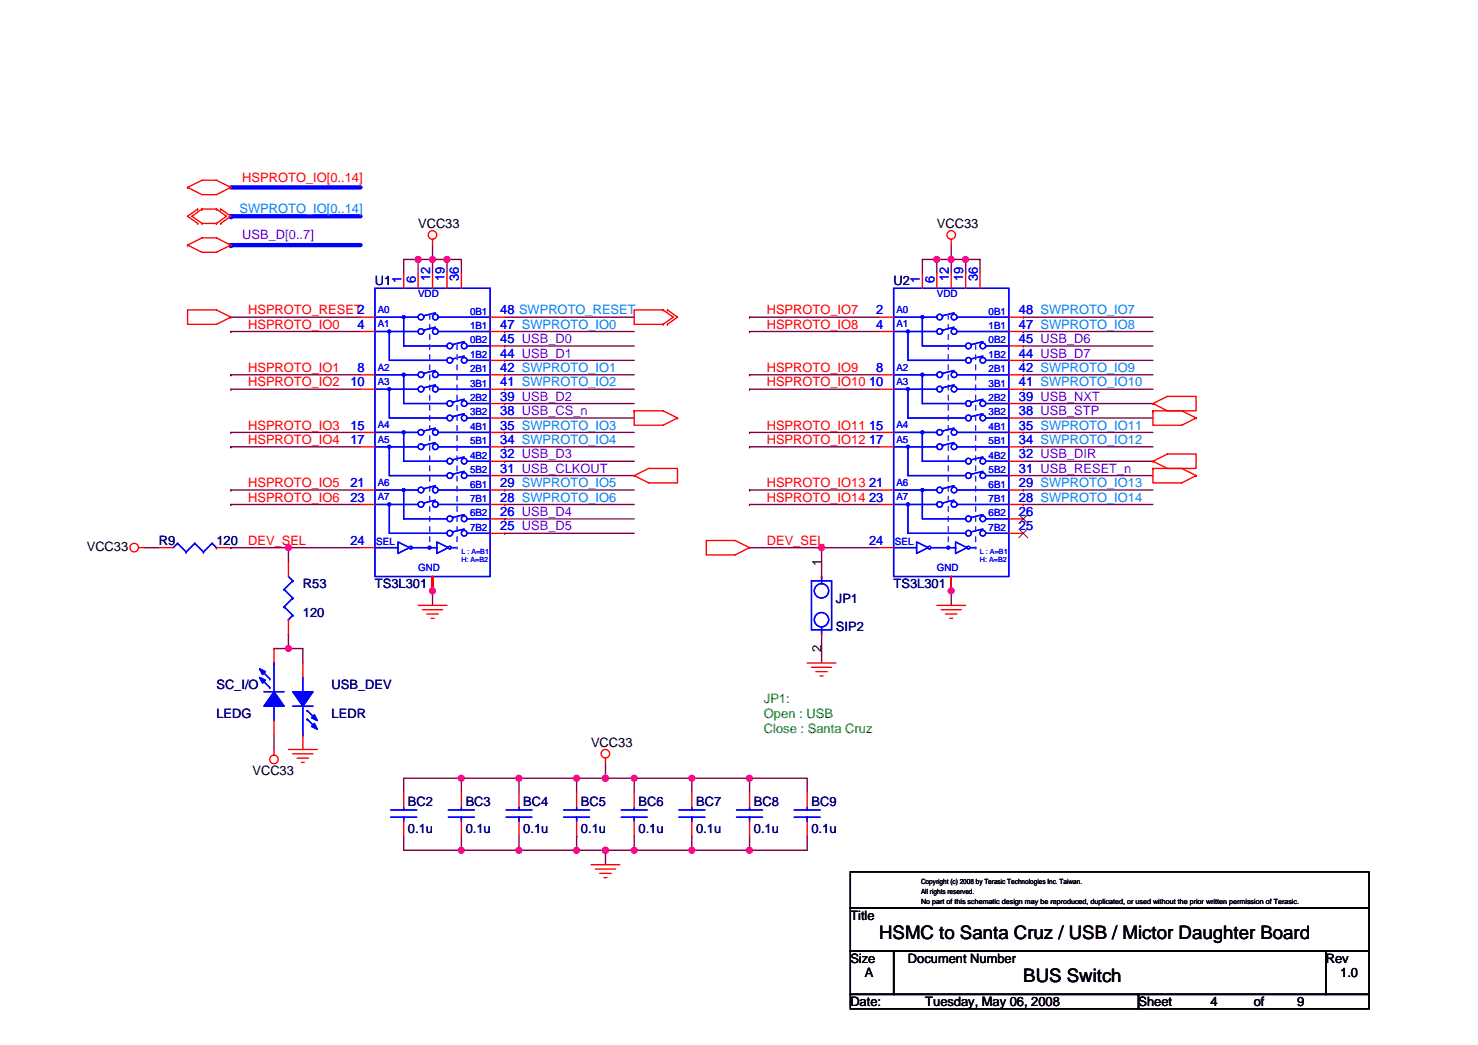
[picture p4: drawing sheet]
<svg xmlns="http://www.w3.org/2000/svg" width="297mm" height="210mm" viewBox="0 0 297 210" stroke-linecap="round" stroke-linejoin="round" font-family="sans-serif">
<path d="M46.4 37.7h26.1M46.4 43.5h.1M46.4 49.3h.1M46.4 43.5h26.1M46.4 49.3h26.1" fill="none" stroke="#00f" stroke-width=".87"/>
<g fill="none" stroke="#800040" stroke-width=".28">
<path d="M84 52.1h-2.9v2.9M84 52.1v2.9M84 52.1h.1M84 52.1h5.8M86.9 52.1h.1M86.9 49.3v2.8M86.9 52.1v2.9M89.8 52.1h.1M89.8 52.1h2.9v2.9M89.8 52.1v2.9M188.3 52.1h-2.9v2.9M188.3 52.1v2.9"/>
<path d="M188.3 52.1h.1M188.3 52.1h5.8M191.2 52.1h.1M191.2 49.3v2.8M191.2 52.1v2.9M194.1 52.1h.1M194.1 52.1h2.9v2.9M194.1 52.1v2.9M46.4 66.6h.1M46.4 78.2h.1M46.4 75.3h.1M46.4 63.7h26.1"/>
<path d="M46.4 66.6h26.1M46.4 78.2h26.1M46.4 75.3h26.1M101.4 69.5h.1M101.4 72.4h.1M101.4 78.2h.1M101.4 66.6h.1M101.4 75.3h.1M101.4 63.7h26.1M101.4 69.5h26.1M101.4 72.4h26.1M101.4 66.6h26.1"/>
<path d="M101.4 78.2h26.1M101.4 75.3h26.1M150.6 63.7h.1M150.6 66.6h.1M150.6 75.3h.1M150.6 78.2h.1M150.6 66.6h26.1M150.6 78.2h26.1M150.6 75.3h26.1M150.6 63.7h26.1M205.7 63.7h.1M205.7 66.6h.1"/>
<path d="M205.7 75.3h.1M205.7 78.2h.1M205.7 72.4h.1M205.7 69.5h.1M205.7 69.5h26M205.7 72.4h26M205.7 66.6h26M205.7 78.2h26M205.7 75.3h26M205.7 63.7h26M46.4 89.8h.1M46.4 86.9h.1"/>
<path d="M46.4 98.5h.1M46.4 89.8h26.1M46.4 86.9h26.1M46.4 98.5h26.1M101.4 81.1h.1M101.4 86.9h.1M101.4 89.8h.1M101.4 98.5h.1M101.4 95.6h26.1M101.4 84h26.1M101.4 92.7h.1M101.4 81.1h26.1"/>
<path d="M101.4 89.8h26.1M101.4 86.9h26.1M101.4 98.5h26.1M101.4 92.7h26.1M150.6 86.9h.1M150.6 89.8h.1M150.6 98.5h.1M150.6 89.8h26.1M150.6 86.9h26.1M150.6 98.5h26.1M205.7 86.9h.1M205.7 89.8h.1"/>
<path d="M205.7 98.5h.1M205.7 95.6h26M205.7 92.7h26M205.7 84h26M205.7 81.1h26M205.7 89.8h26M205.7 86.9h26M205.7 98.5h26M29 110h2.9M46.4 101.4h.1M46.4 110h.1M46.4 101.4h26.1"/>
<path d="M46.4 110h26.1M58 110h.1M58 110v2.9M86.9 118.7h.1M86.9 118.7v2.9M101.4 101.4h.1M101.4 107.2h.1M101.4 104.3h.1M101.4 101.4h26.1M101.4 107.2h26.1M101.4 104.3h26.1M150.6 101.4h.1"/>
<path d="M150.6 110h14.5M150.6 101.4h26.1M165.1 110h.1M165.1 110v5.8M165.1 110h11.6M191.2 118.7h.1M191.2 118.7v2.9M205.7 101.4h.1M205.7 101.4h26M55.1 130.3h.1M55.1 130.3h2.9M58 130.3h2.9v2.9"/>
<path d="M58 127.4h.1M58 127.4v2.9M165.1 127.4v5.8M55.1 147.7v2.9M92.7 156.4h-11.6v2.9M92.7 156.4h.1M92.7 156.4h11.6v2.9M92.7 156.4v2.9M104.3 156.4h.1M104.3 156.4h23.2M115.9 156.4h.1M115.9 156.4v2.9"/>
<path d="M121.7 156.4h.1M121.7 153.5v2.9M127.5 156.4h.1M127.5 156.4h11.5v2.9M127.5 156.4v2.9M139 156.4h11.6M150.6 156.4h.1M150.6 156.4h11.6v2.9M150.6 156.4v2.9M81.1 168v2.9h11.6M92.7 170.9h.1M92.7 168v2.9"/>
<path d="M92.7 170.9h46.3M104.3 168v2.9M104.3 170.9h.1M115.9 170.9h.1M115.9 168h.1M115.9 168v2.9M121.7 170.9v2.9M121.7 170.9h.1M127.5 170.9h.1M127.5 168v2.9M139 168v2.9M139 170.9h11.6"/>
<path d="M150.6 170.9h.1M150.6 168v2.9M162.2 168v2.9h-11.6"/>
</g>
<g fill="#f0f" stroke="#f0f" stroke-width=".28">
<circle cx="86.9" cy="52.1" r=".57"/>
<circle cx="89.8" cy="52.1" r=".57"/>
<circle cx="84" cy="52.1" r=".57"/>
<circle cx="191.2" cy="52.1" r=".57"/>
<circle cx="194.1" cy="52.1" r=".57"/>
<circle cx="188.3" cy="52.1" r=".57"/>
<circle cx="86.9" cy="118.7" r=".57"/>
<circle cx="191.2" cy="118.7" r=".57"/>
<circle cx="92.7" cy="156.4" r=".57"/>
<circle cx="121.7" cy="156.4" r=".57"/>
<circle cx="127.5" cy="156.4" r=".57"/>
<circle cx="139" cy="156.4" r=".57"/>
<circle cx="115.9" cy="156.4" r=".57"/>
<circle cx="150.6" cy="156.4" r=".57"/>
<circle cx="121.7" cy="170.9" r=".57"/>
<circle cx="92.7" cy="170.9" r=".57"/>
<circle cx="139" cy="170.9" r=".57"/>
<circle cx="127.5" cy="170.9" r=".57"/>
<circle cx="115.9" cy="170.9" r=".57"/>
<circle cx="150.6" cy="170.9" r=".57"/>
<circle cx="104.3" cy="156.4" r=".57"/>
<circle cx="104.3" cy="170.9" r=".57"/>
<circle cx="58" cy="110" r=".57"/>
<circle cx="165.1" cy="110" r=".57"/>
<circle cx="58" cy="130.3" r=".57"/>
</g>
<g fill="none" stroke="#f00" stroke-width=".28">
<path d="M37.7 37.7l2.9-1.5h2.9l2.9 1.5M37.7 37.7h.1M37.7 37.7l2.9 1.4h2.9l2.9-1.4M46.4 37.7h.1M37.7 49.3l2.9-1.5h2.9l2.9 1.5M37.7 49.3h.1M37.7 49.3l2.9 1.4h2.9l2.9-1.4M39.7 44.9h.1M39.7 42h.1M39.7 42l-2 1.5 2 1.4M40.6 44.9h2.9M40.6 42h2.9"/>
<path d="M40.6 44.9h.1M40.6 42h.1M40.6 42l-2 1.5 2 1.4M43.5 44.9h.1M43.5 42h.1M43.5 42l2 1.5-2 1.4M44.4 44.9h.1M44.4 42h.1M44.4 42l2 1.5-2 1.4M46.4 49.3h.1M81.1 55v2.9M84 55v2.9"/>
<path d="M86.9 48.1v1.2M86.9 55v2.9M89.8 55v2.9M92.7 55v2.9M185.4 55v2.9M188.3 55v2.9M191.2 48.1v1.2M191.2 55v2.9M194.1 55v2.9M197 55v2.9M37.7 62.3h5.8l2.9 1.4-2.9 1.5h-5.8zM46.4 63.7h.1"/>
<path d="M72.5 63.7h2.9M72.5 75.3h2.9M72.5 66.6h2.9M72.5 78.2h2.9M98.5 63.7h2.9M98.5 75.3h2.9M98.5 69.5h2.9M98.5 66.6h2.9M98.5 72.4h2.9M98.5 78.2h2.9M133.3 62.3h-5.8v2.9h5.8M133.3 62.3h.1"/>
<path d="M133.3 65.2h.1M133.3 62.3l2 1.4-2 1.5M134.1 65.2h.1M134.1 62.3h.1M134.1 62.3l2.1 1.4-2.1 1.5M176.7 63.7h2.9M176.7 75.3h2.9M176.7 66.6h2.9M176.7 78.2h2.9M202.8 63.7h2.9M202.8 75.3h2.9M202.8 69.5h2.9"/>
<path d="M202.8 66.6h2.9M202.8 72.4h2.9M202.8 78.2h2.9M72.5 86.9h2.9M72.5 89.8h2.9M72.5 98.5h2.9M98.5 81.1h2.9M98.5 84h2.9M98.5 86.9h2.9M98.5 89.8h2.9M98.5 92.7h2.9M98.5 95.6h2.9"/>
<path d="M98.5 98.5h2.9M127.5 82.5h5.8l2.9 1.5M127.5 82.5v2.9h5.8l2.9-1.4M127.5 82.5h.1M127.5 95.6l2.9-1.5h5.8v2.9h-5.8zM127.5 95.6h.1M136.2 84h.1M176.7 86.9h2.9M176.7 89.8h2.9M176.7 98.5h2.9M202.8 81.1h2.9M202.8 84h2.9"/>
<path d="M202.8 86.9h2.9M202.8 89.8h2.9M202.8 92.7h2.9M202.8 95.6h2.9M202.8 98.5h2.9M231.7 94.1h5.8l2.9 1.5M231.7 94.1v2.9h5.8l2.9-1.4M231.7 94.1h.1M231.7 82.5h5.8l2.9 1.5M231.7 82.5v2.9h5.8l2.9-1.4M231.7 82.5h.1M231.7 92.7l2.9-1.5h5.8v2.9h-5.8z"/>
<path d="M231.7 92.7h.1M231.7 81.1l2.9-1.4h5.8v2.8h-5.8zM231.7 81.1h.1M240.4 95.6h.1M240.4 84h.1M27.9 110h1.1M31.9 110h2.9M43.5 110h2.9M58 112.9v2.9M72.5 101.4h2.9M72.5 110h2.9M86.9 115.8v2.9"/>
<path d="M98.5 101.4h2.9M98.5 104.3h2.9M98.5 107.2h2.9M141.9 108.6h5.8l2.9 1.4-2.9 1.5h-5.8zM150.6 110h.1M165.1 115.8h.1M176.7 101.4h2.9M176.7 110h2.9M191.2 115.8v2.9M202.8 101.4h2.9M202.8 104.3h2.9M202.8 107.2h2.9"/>
<path d="M55.1 130.3v2.9M58 124.5v2.9M60.9 133.2v2.9M84 121.6h5.8M84.9 122.5h4.1M85.8 123.4h2.3M86.6 124.2h.6M162.2 133.2h5.8M163.1 134.1h4M164 135h2.3M164.8 135.8h.6M165.1 127.4h.1"/>
<path d="M188.3 121.6h5.8M189.1 122.5h4.1M190 123.4h2.3M190.9 124.2h.5M55.1 150.6v1.1M55.1 144.8v2.9M58 150.6h5.8M58.8 151.5h4.1M59.7 152.3h2.3M60.6 153.2h.5M60.9 147.7v2.9M81.1 159.3v2.9"/>
<path d="M92.7 159.3v2.9M104.3 159.3v2.9M115.9 159.3v2.9M121.7 152.3v1.2M127.5 159.3v2.9M139 159.3v2.9M150.6 159.3v2.9M162.2 159.3v2.9M81.1 165.1v2.9M92.7 165.1v2.9M104.3 165.1v2.9M115.9 165.1v2.9"/>
<path d="M118.8 173.8h5.8M119.7 174.6h4M120.5 175.5h2.3M121.4 176.4h.6M127.5 165.1v2.9M139 165.1v2.9M150.6 165.1v2.9M162.2 165.1v2.9"/>
<circle cx="86.9" cy="47.2" r=".86"/>
<circle cx="191.2" cy="47.2" r=".86"/>
<circle cx="27" cy="110" r=".86"/>
<circle cx="55.1" cy="152.6" r=".86"/>
<circle cx="121.7" cy="151.5" r=".86"/>
</g>
<path d="M170.9 175.2h104.2v7.2h-104.2zM170.9 191.1h8.7v8.7h-8.7zM170.9 199.8h57.9v2.9h-57.9zM170.9 182.4h104.2v8.7h-104.2zM179.6 191.1h86.9v8.7h-86.9zM228.8 199.8h46.3v2.9h-46.3zM266.5 191.1h8.6v8.7h-8.6z" fill="none" stroke="#000" stroke-width=".28"/>
<g fill="none" stroke="#00f" stroke-width=".28">
<path d="M75.4 57.9h23.1v57.9h-23.1zM179.6 57.9h23.2v57.9h-23.2zM75.4 63.7h8.6M75.4 66.6h8.6M75.4 75.3h8.6M75.4 78.2h8.6M78.2 66.6v5.8h11.6M78.2 78.2v5.8h11.6M81.1 63.7v5.8h8.7M81.1 75.3v5.8h8.7M85.2 63.4h.1M85.2 66.3h.1"/>
<path d="M85.2 75h.1M85.2 77.9h.1M87.5 62.9l-2.3 .5M87.5 65.7l-2.3 .6M87.5 74.4l-2.3 .6M87.5 77.3l-2.3 .6M88.1 63.7h.1M88.1 66.6h10.4M88.1 75.3h10.4M88.1 78.2h10.4M88.1 63.7h10.4M91 72.1h.1"/>
<path d="M91 69.2h.1M93.3 71.5l-2.3 .6M93.3 68.6l-2.3 .6M93.9 72.4h4.6M93.9 69.5h.1M93.9 69.5h4.6M179.6 63.7h8.7M179.6 66.6h8.7M179.6 75.3h8.7M179.6 78.2h8.7M182.5 66.6v5.8h11.6M182.5 78.2v5.8h11.6"/>
<path d="M185.4 63.7v5.8h8.7M185.4 75.3v5.8h8.7M189.4 63.4h.1M189.4 66.3h.1M189.4 75h.1M189.4 77.9h.1M191.7 62.9l-2.3 .5M191.7 65.7l-2.3 .6M191.7 74.4l-2.3 .6M191.7 77.3l-2.3 .6M192.3 63.7h.1M192.3 66.6h10.5"/>
<path d="M192.3 75.3h10.5M192.3 78.2h10.5M192.3 63.7h10.5M195.2 72.1h.1M195.2 69.2h.1M197.5 71.5l-2.3 .6M197.5 68.6l-2.3 .6M198.1 72.4h4.7M198.1 69.5h.1M198.1 69.5h4.7M75.4 86.9h8.6M75.4 89.8h8.6"/>
<path d="M75.4 98.5h8.6M78.2 89.8v5.8h11.6M81.1 86.9v5.8h8.7M81.1 98.5v5.8h8.7M85.2 86.6h.1M85.2 89.5h.1M85.2 98.2h.1M87.5 86l-2.3 .6M87.5 88.9l-2.3 .6M87.5 97.6l-2.3 .6M88.1 86.9h10.4M88.1 89.8h10.4"/>
<path d="M88.1 98.5h10.4M91 83.7h.1M91 80.8h.1M91 95.3h.1M91 92.4h.1M93.3 83.1l-2.3 .6M93.3 80.2l-2.3 .6M93.3 94.7l-2.3 .6M93.3 91.8l-2.3 .6M93.9 84h4.6M93.9 81.1h4.6M93.9 95.6h4.6"/>
<path d="M93.9 92.7h4.6M179.6 86.9h8.7M179.6 89.8h8.7M179.6 98.5h8.7M182.5 89.8v5.8h11.6M185.4 86.9v5.8h8.7M185.4 98.5v5.8h8.7M189.4 86.6h.1M189.4 89.5h.1M189.4 98.2h.1M191.7 86l-2.3 .6M191.7 88.9l-2.3 .6"/>
<path d="M191.7 97.6l-2.3 .6M192.3 86.9h10.5M192.3 89.8h10.5M192.3 98.5h10.5M195.2 83.7h.1M195.2 80.8h.1M195.2 95.3h.1M195.2 92.4h.1M197.5 83.1l-2.3 .6M197.5 80.2l-2.3 .6M197.5 94.7l-2.3 .6M197.5 91.8l-2.3 .6"/>
<path d="M198.1 84h4.7M198.1 81.1h4.7M198.1 95.6h4.7M198.1 92.7h4.7M35.7 109.2h.1M35.7 109.2l-.9 .8M35.7 109.2l1.7 1.7M37.4 110.9h.1M39.2 109.2h.1M39.2 109.2l-1.8 1.7M39.2 109.2l1.7 1.7M40.9 110.9h.1"/>
<path d="M42.6 109.2h.1M42.6 109.2l-1.7 1.7M42.6 109.2l.9 .8M43.5 110h.1M57.1 118.4h.1M57.1 118.4l1.7 1.8M58 115.8l.8 .9M58.8 116.7h.1M58.8 116.7l-1.7 1.7M75.4 110h4.6M75.4 101.4h8.6M78.2 101.4v5.8h11.6"/>
<path d="M80 108.9l2.3 1.1-2.3 1.2zM82.9 110h4.9M85.2 101.1h.1M87.5 100.5l-2.3 .6M87.8 108.9l2.3 1.1-2.3 1.2zM87.8 110h.1M88.1 101.4h.1M88.1 101.4h10.4M90.7 110h1.2M91 106.9h.1M91 104h.1M91.9 110h.1"/>
<path d="M93.3 106.3l-2.3 .6M93.3 103.4l-2.3 .6M93.9 107.2h4.6M93.9 104.3h4.6M163.1 116.7h4v9.9h-4zM165.1 115.8h.1M165.1 115.8v1.5M179.6 110h4.6M179.6 101.4h8.7M182.5 101.4v5.8h11.6M184.2 108.9l2.3 1.1-2.3 1.2zM187.1 110h4.9"/>
<path d="M189.4 101.1h.1M191.7 100.5l-2.3 .6M192 108.9l2.3 1.1-2.3 1.2zM192 110h.1M192.3 101.4h.1M192.3 101.4h10.5M194.9 110h1.2M195.2 106.9h.1M195.2 104h.1M196.1 110h.1M197.5 106.3l-2.3 .6M197.5 103.4l-2.3 .6"/>
<path d="M198.1 107.2h4.7M198.1 104.3h4.7M52.5 136.4l1.7 1.7M52.5 134.7l1.7 1.7M53 139h4.1M54.2 138.1h.1M54.2 136.4h.1M55.1 133.2h.1M55.1 133.2v5.8M57.1 121.9h.1M57.1 121.9l1.7 1.8M58 124.5h.1"/>
<path d="M58.8 120.2h.1M58.8 123.7h.1M58.8 120.2l-1.7 1.7M58.8 123.7l-.8 .8M60.9 136.1v2.9M165.1 126v1.4M55.1 141.9v2.9M58.8 141.9h4.1M60.9 147.7h.1M60.9 141.9v5.8M61.7 142.8h.1M61.7 144.5h.1"/>
<path d="M61.7 142.8l1.8 1.7M61.7 144.5l1.8 1.7M78.5 164.2h5.3M78.5 162.8h5.3M81.1 162.2v.6M81.1 164.2h.1M81.1 164.2v.9M90.1 164.2h5.2M90.1 162.8h5.2M92.7 162.2v.6M92.7 164.2h.1M92.7 164.2v.9"/>
<path d="M101.7 164.2h5.2M101.7 162.8h5.2M104.3 162.2v.6M104.3 164.2h.1M104.3 164.2v.9M113.3 164.2h5.2M113.3 162.8h5.2M115.9 162.2v.6M115.9 164.2h.1M115.9 164.2v.9M124.9 164.2h5.2M124.9 162.8h5.2"/>
<path d="M127.5 162.2v.6M127.5 164.2h.1M127.5 164.2v.9M136.4 164.2h5.3M136.4 162.8h5.3M139 162.2v.6M139 164.2h.1M139 164.2v.9M148 164.2h5.2M148 162.8h5.2M150.6 162.2v.6M150.6 164.2h.1"/>
<path d="M150.6 164.2v.9M159.6 164.2h5.2M159.6 162.8h5.2M162.2 162.2v.6M162.2 164.2h.1M162.2 164.2v.9"/>
<circle cx="84.6" cy="66.6" r=".57"/>
<circle cx="84.6" cy="63.7" r=".57"/>
<circle cx="84.6" cy="78.2" r=".57"/>
<circle cx="84.6" cy="75.3" r=".57"/>
<circle cx="87.5" cy="66.6" r=".57"/>
<circle cx="87.5" cy="63.7" r=".57"/>
<circle cx="87.5" cy="78.2" r=".57"/>
<circle cx="87.5" cy="75.3" r=".57"/>
<circle cx="90.4" cy="69.5" r=".57"/>
<circle cx="90.4" cy="72.4" r=".57"/>
<circle cx="93.3" cy="69.5" r=".57"/>
<circle cx="93.3" cy="72.4" r=".57"/>
<circle cx="188.8" cy="63.7" r=".57"/>
<circle cx="188.8" cy="66.6" r=".57"/>
<circle cx="188.8" cy="78.2" r=".57"/>
<circle cx="188.8" cy="75.3" r=".57"/>
<circle cx="191.7" cy="66.6" r=".57"/>
<circle cx="191.7" cy="63.7" r=".57"/>
<circle cx="191.7" cy="75.3" r=".57"/>
<circle cx="191.7" cy="78.2" r=".57"/>
<circle cx="194.6" cy="69.5" r=".57"/>
<circle cx="194.6" cy="72.4" r=".57"/>
<circle cx="197.5" cy="69.5" r=".57"/>
<circle cx="197.5" cy="72.4" r=".57"/>
<circle cx="84.6" cy="89.8" r=".57"/>
<circle cx="84.6" cy="98.5" r=".57"/>
<circle cx="84.6" cy="86.9" r=".57"/>
<circle cx="87.5" cy="89.8" r=".57"/>
<circle cx="87.5" cy="98.5" r=".57"/>
<circle cx="87.5" cy="86.9" r=".57"/>
<circle cx="90.4" cy="84" r=".57"/>
<circle cx="90.4" cy="92.7" r=".57"/>
<circle cx="90.4" cy="81.1" r=".57"/>
<circle cx="90.4" cy="95.6" r=".57"/>
<circle cx="93.3" cy="84" r=".57"/>
<circle cx="93.3" cy="95.6" r=".57"/>
<circle cx="93.3" cy="81.1" r=".57"/>
<circle cx="93.3" cy="92.7" r=".57"/>
<circle cx="188.8" cy="89.8" r=".57"/>
<circle cx="188.8" cy="98.5" r=".57"/>
<circle cx="188.8" cy="86.9" r=".57"/>
<circle cx="191.7" cy="89.8" r=".57"/>
<circle cx="191.7" cy="98.5" r=".57"/>
<circle cx="191.7" cy="86.9" r=".57"/>
<circle cx="194.6" cy="84" r=".57"/>
<circle cx="194.6" cy="95.6" r=".57"/>
<circle cx="194.6" cy="81.1" r=".57"/>
<circle cx="194.6" cy="92.7" r=".57"/>
<circle cx="197.5" cy="84" r=".57"/>
<circle cx="197.5" cy="81.1" r=".57"/>
<circle cx="197.5" cy="92.7" r=".57"/>
<circle cx="197.5" cy="95.6" r=".57"/>
<circle cx="82.6" cy="110" r=".28"/>
<circle cx="84.6" cy="101.4" r=".57"/>
<circle cx="87.5" cy="101.4" r=".57"/>
<circle cx="90.4" cy="110" r=".28"/>
<circle cx="90.4" cy="107.1" r=".57"/>
<circle cx="90.4" cy="104.2" r=".57"/>
<circle cx="93.3" cy="104.2" r=".57"/>
<circle cx="93.3" cy="107.1" r=".57"/>
<circle cx="165.1" cy="118.7" r="1.44"/>
<circle cx="186.8" cy="110" r=".28"/>
<circle cx="188.8" cy="101.4" r=".57"/>
<circle cx="191.7" cy="101.4" r=".57"/>
<circle cx="194.6" cy="107.1" r=".57"/>
<circle cx="194.6" cy="104.2" r=".57"/>
<circle cx="194.6" cy="110" r=".28"/>
<circle cx="197.5" cy="107.1" r=".57"/>
<circle cx="197.5" cy="104.2" r=".57"/>
<circle cx="165.1" cy="124.5" r="1.44"/>
</g>
<g fill="#00f" stroke="#00f" stroke-width=".28">
<path d="M55.1 139l2 2.9h-4.1z" fill-rule="evenodd"/>
<path d="M52.2 134.4l1.1 .6-.5 .5z" fill-rule="evenodd"/>
<path d="M52.2 136.1l1.1 .6-.5 .6z" fill-rule="evenodd"/>
<path d="M55.1 139l2 2.9h-4.1z" fill-rule="evenodd"/>
<path d="M52.2 134.4l1.1 .6-.5 .5z" fill-rule="evenodd"/>
<path d="M52.2 136.1l1.1 .6-.5 .6z" fill-rule="evenodd"/>
<path d="M58.8 139h4.1l-2 2.9z" fill-rule="evenodd"/>
<path d="M63.2 145.4l.6 1.1-1.2-.5z" fill-rule="evenodd"/>
<path d="M63.2 143.6l.6 1.2-1.2-.6z" fill-rule="evenodd"/>
<path d="M58.8 139h4.1l-2 2.9z" fill-rule="evenodd"/>
<path d="M63.2 145.4l.6 1.1-1.2-.5z" fill-rule="evenodd"/>
<path d="M63.2 143.6l.6 1.2-1.2-.6z" fill-rule="evenodd"/>
<circle cx="81.1" cy="63.7" r=".28"/>
<circle cx="78.2" cy="66.6" r=".28"/>
<circle cx="86.3" cy="110" r=".28"/>
<circle cx="81.1" cy="75.3" r=".28"/>
<circle cx="78.2" cy="78.2" r=".28"/>
<circle cx="81.1" cy="86.9" r=".28"/>
<circle cx="78.2" cy="89.8" r=".28"/>
<circle cx="81.1" cy="98.5" r=".28"/>
<circle cx="78.2" cy="101.4" r=".28"/>
<circle cx="185.4" cy="63.7" r=".28"/>
<circle cx="182.5" cy="66.6" r=".28"/>
<circle cx="190.6" cy="110" r=".28"/>
<circle cx="185.4" cy="75.3" r=".28"/>
<circle cx="182.5" cy="78.2" r=".28"/>
<circle cx="185.4" cy="86.9" r=".28"/>
<circle cx="182.5" cy="89.8" r=".28"/>
<circle cx="185.4" cy="98.5" r=".28"/>
<circle cx="182.5" cy="101.4" r=".28"/>
</g>
<path d="M86.4 63.1v46.9M91.9 69.2v40.8M190.6 63.1v46.9M196.1 69.2v40.8M86.4 110h.1M91.9 110h.1M190.6 110h.1M196.1 110h.1" fill="none" stroke="#fff" stroke-width=".2" stroke-dasharray="1 1 1 1 1 1 1 1"/>
<path d="M86.4 63.1v46.9M91.9 69.2v40.8M190.6 63.1v46.9M196.1 69.2v40.8M86.4 110h.1M91.9 110h.1M190.6 110h.1M196.1 110h.1" fill="none" stroke="#00f" stroke-width=".2" stroke-dasharray="1 1 1 1 1 1 1 1"/>
<path d="M204.8 103.4l1.7 1.8M204.8 106.3l1.7 1.8M206.5 103.4l-1.7 1.8M206.5 106.3l-1.7 1.8" fill="none" stroke="#804000" stroke-width=".2"/>
<g font-size="3.7">
<text x="176.7" y="188.7">HSMC to Santa Cruz / USB / Mictor Daughter Board</text>
<text x="205.7" y="197.4">BUS Switch</text>
</g>
<g font-size="2.6" fill="#f00">
<text x="48.7" y="36.5">HSPROTO_IO[0..14]</text>
<text x="49.9" y="63.2">HSPROTO_RESET2</text>
<text x="154.1" y="63.2">HSPROTO_IO7</text>
<text x="49.9" y="66">HSPROTO_IO0</text>
<text x="154.1" y="66">HSPROTO_IO8</text>
<text x="49.9" y="77.6">HSPROTO_IO2</text>
<text x="49.9" y="74.7">HSPROTO_IO1</text>
<text x="154.1" y="74.7">HSPROTO_IO9</text>
<text x="154.1" y="77.6">HSPROTO_IO10</text>
<text x="49.9" y="89.2">HSPROTO_IO4</text>
<text x="49.9" y="86.3">HSPROTO_IO3</text>
<text x="154.1" y="86.3">HSPROTO_IO11</text>
<text x="154.1" y="89.2">HSPROTO_IO12</text>
<text x="49.9" y="100.8">HSPROTO_IO6</text>
<text x="49.9" y="97.9">HSPROTO_IO5</text>
<text x="154.1" y="97.9">HSPROTO_IO13</text>
<text x="154.1" y="100.8">HSPROTO_IO14</text>
<text x="49.9" y="109.5">DEV_SEL</text>
<text x="154.1" y="109.5">DEV_SEL</text>
</g>
<text font-size="2.6" fill="#0080ff" x="48.1" y="42.9">SWPROTO_IO[0..14]</text>
<g font-size="2.6">
<text x="84" y="45.8">VCC33</text>
<text x="188.3" y="45.8">VCC33</text>
<text x="17.4" y="110.6">VCC33</text>
<text x="165.1" y="113.8" transform="rotate(-90 165.1 113.8)">1</text>
<text x="165.1" y="130.9" transform="rotate(-90 165.1 130.9)">2</text>
<text x="50.7" y="155.8">VCC33</text>
<text x="118.8" y="150">VCC33</text>
<text x="170.9" y="184.8">Title</text>
<text x="170.9" y="193.5">Size</text>
<text x="173.8" y="196.4">A</text>
<text x="182.5" y="193.5">Document Number</text>
<text x="266.5" y="193.5">Rev</text>
<text x="269.3" y="196.4">1.0</text>
<text x="170.9" y="202.1">Date:</text>
<text x="186" y="202.1">Tuesday, May 06, 2008</text>
<text x="228.8" y="202.1">Sheet</text>
<text x="243.3" y="202.1">4</text>
<text x="252" y="202.1">of</text>
<text x="260.7" y="202.1">9</text>
</g>
<text font-size="2.6" fill="#8000ff" x="48.7" y="48.1">USB_D[0..7]</text>
<g font-size="2.6" fill="#000080">
<text x="75.3" y="57.4">U1</text>
<text x="179.6" y="57.4">U2</text>
<text x="31.9" y="109.5">R9</text>
<text x="43.5" y="109.5">120</text>
<text x="60.9" y="118.2">R53</text>
<text x="75.3" y="118.2">TS3L301</text>
<text x="179.6" y="118.2">TS3L301</text>
<text x="60.9" y="124">120</text>
<text x="168" y="121.1">JP1</text>
<text x="168" y="126.9">SIP2</text>
<text x="43.5" y="138.5">SC_I/O</text>
<text x="66.7" y="138.5">USB_DEV</text>
<text x="43.5" y="144.2">LEDG</text>
<text x="66.7" y="144.2">LEDR</text>
<text x="82" y="161.9">BC2</text>
<text x="93.6" y="161.9">BC3</text>
<text x="105.2" y="161.9">BC4</text>
<text x="116.8" y="161.9">BC5</text>
<text x="128.3" y="161.9">BC6</text>
<text x="139.9" y="161.9">BC7</text>
<text x="151.5" y="161.9">BC8</text>
<text x="163.1" y="161.9">BC9</text>
<text x="82" y="167.4">0.1u</text>
<text x="93.6" y="167.4">0.1u</text>
<text x="105.2" y="167.4">0.1u</text>
<text x="116.8" y="167.4">0.1u</text>
<text x="128.3" y="167.4">0.1u</text>
<text x="139.9" y="167.4">0.1u</text>
<text x="151.5" y="167.4">0.1u</text>
<text x="163.1" y="167.4">0.1u</text>
</g>
<g font-size="2.6" fill="#00f">
<text x="80.7" y="56.8" transform="rotate(-90 80.7 56.8)">1</text>
<text x="83.5" y="56.8" transform="rotate(-90 83.5 56.8)">6</text>
<text x="86.4" y="56.5" transform="rotate(-90 86.4 56.5)">12</text>
<text x="89.3" y="56.5" transform="rotate(-90 89.3 56.5)">19</text>
<text x="92.2" y="56.5" transform="rotate(-90 92.2 56.5)">36</text>
<text x="184.9" y="56.8" transform="rotate(-90 184.9 56.8)">1</text>
<text x="187.8" y="56.8" transform="rotate(-90 187.8 56.8)">6</text>
<text x="190.7" y="56.5" transform="rotate(-90 190.7 56.5)">12</text>
<text x="193.6" y="56.5" transform="rotate(-90 193.6 56.5)">19</text>
<text x="196.5" y="56.5" transform="rotate(-90 196.5 56.5)">36</text>
<text x="71.9" y="63.2">2</text>
<text x="100.5" y="63.2">48 SWPROTO_RESET</text>
<text x="100.5" y="63.2">48</text>
<text x="176.1" y="63.2">2</text>
<text x="204.8" y="63.2">48 SWPROTO_IO7</text>
<text x="204.8" y="63.2">48</text>
<text x="71.9" y="66.1">4</text>
<text x="100.5" y="71.8">44 USB_D1</text>
<text x="100.5" y="68.9">45 USB_D0</text>
<text x="100.5" y="66.1">47 SWPROTO_IO0</text>
<text x="100.5" y="71.8">44</text>
<text x="100.5" y="68.9">45</text>
<text x="100.5" y="66.1">47</text>
<text x="176.1" y="66.1">4</text>
<text x="204.8" y="71.8">44 USB_D7</text>
<text x="204.8" y="68.9">45 USB_D6</text>
<text x="204.8" y="66.1">47 SWPROTO_IO8</text>
<text x="204.8" y="71.8">44</text>
<text x="204.8" y="68.9">45</text>
<text x="204.8" y="66.1">47</text>
<text x="70.4" y="77.6">10</text>
<text x="71.9" y="74.7">8</text>
<text x="100.5" y="77.6">41 SWPROTO_IO2</text>
<text x="100.5" y="74.7">42 SWPROTO_IO1</text>
<text x="100.5" y="77.6">41</text>
<text x="100.5" y="74.7">42</text>
<text x="174.7" y="77.6">10</text>
<text x="176.1" y="74.7">8</text>
<text x="204.8" y="77.6">41 SWPROTO_IO10</text>
<text x="204.8" y="74.7">42 SWPROTO_IO9</text>
<text x="204.8" y="77.6">41</text>
<text x="204.8" y="74.7">42</text>
<text x="100.5" y="80.5">39 USB_D2</text>
<text x="100.5" y="83.4">38 USB_CS_n</text>
<text x="100.5" y="80.5">39</text>
<text x="100.5" y="83.4">38</text>
<text x="204.8" y="80.5">39 USB_NXT</text>
<text x="204.8" y="83.4">38 USB_STP</text>
<text x="204.8" y="80.5">39</text>
<text x="204.8" y="83.4">38</text>
<text x="70.4" y="89.2">17</text>
<text x="70.4" y="86.3">15</text>
<text x="100.5" y="86.3">35 SWPROTO_IO3</text>
<text x="100.5" y="89.2">34 SWPROTO_IO4</text>
<text x="100.5" y="86.3">35</text>
<text x="100.5" y="89.2">34</text>
<text x="174.7" y="89.2">17</text>
<text x="174.7" y="86.3">15</text>
<text x="204.8" y="86.3">35 SWPROTO_IO11</text>
<text x="204.8" y="89.2">34 SWPROTO_IO12</text>
<text x="204.8" y="86.3">35</text>
<text x="204.8" y="89.2">34</text>
<text x="100.5" y="95">31 USB_CLKOUT</text>
<text x="100.5" y="92.1">32 USB_D3</text>
<text x="100.5" y="95">31</text>
<text x="100.5" y="92.1">32</text>
<text x="204.8" y="95">31 USB_RESET_n</text>
<text x="204.8" y="92.1">32 USB_DIR</text>
<text x="204.8" y="95">31</text>
<text x="204.8" y="92.1">32</text>
<text x="70.4" y="100.8">23</text>
<text x="70.4" y="97.9">21</text>
<text x="100.5" y="100.8">28 SWPROTO_IO6</text>
<text x="100.5" y="97.9">29 SWPROTO_IO5</text>
<text x="100.5" y="100.8">28</text>
<text x="100.5" y="97.9">29</text>
<text x="174.7" y="100.8">23</text>
<text x="174.7" y="97.9">21</text>
<text x="204.8" y="100.8">28 SWPROTO_IO14</text>
<text x="204.8" y="97.9">29 SWPROTO_IO13</text>
<text x="204.8" y="100.8">28</text>
<text x="204.8" y="97.9">29</text>
<text x="100.5" y="106.6">25 USB_D5</text>
<text x="100.5" y="103.7">26 USB_D4</text>
<text x="100.5" y="106.6">25</text>
<text x="100.5" y="103.7">26</text>
<text x="204.8" y="106.6">25</text>
<text x="204.8" y="103.7">26</text>
<text x="70.4" y="109.5">24</text>
<text x="174.7" y="109.5">24</text>
</g>
<g font-size="2.6" fill="#008000">
<text x="153.5" y="141.3">JP1:</text>
<text x="153.5" y="144.3">Open : USB</text>
<text x="153.5" y="147.3">Close : Santa Cruz</text>
</g>
<g font-size="2" fill="#00f">
<text x="84" y="59.7">VDD</text>
<text x="188.3" y="59.7">VDD</text>
<text x="75.9" y="62.9">A0</text>
<text x="75.9" y="65.8">A1</text>
<text x="94.5" y="63.2">0B1</text>
<text x="180.2" y="62.9">A0</text>
<text x="180.2" y="65.8">A1</text>
<text x="198.7" y="63.2">0B1</text>
<text x="94.5" y="66.1">1B1</text>
<text x="94.5" y="71.9">1B2</text>
<text x="94.5" y="69">0B2</text>
<text x="198.7" y="66.1">1B1</text>
<text x="198.7" y="71.9">1B2</text>
<text x="198.7" y="69">0B2</text>
<text x="75.9" y="74.5">A2</text>
<text x="75.9" y="77.4">A3</text>
<text x="94.5" y="74.8">2B1</text>
<text x="94.5" y="77.7">3B1</text>
<text x="180.2" y="74.5">A2</text>
<text x="180.2" y="77.4">A3</text>
<text x="198.7" y="74.8">2B1</text>
<text x="198.7" y="77.7">3B1</text>
<text x="94.5" y="83.5">3B2</text>
<text x="94.5" y="80.6">2B2</text>
<text x="198.7" y="83.5">3B2</text>
<text x="198.7" y="80.6">2B2</text>
<text x="75.9" y="86.1">A4</text>
<text x="75.9" y="89">A5</text>
<text x="94.5" y="89.3">5B1</text>
<text x="94.5" y="86.4">4B1</text>
<text x="180.2" y="86.1">A4</text>
<text x="180.2" y="89">A5</text>
<text x="198.7" y="89.3">5B1</text>
<text x="198.7" y="86.4">4B1</text>
<text x="94.5" y="92.2">4B2</text>
<text x="94.5" y="95.1">5B2</text>
<text x="198.7" y="92.2">4B2</text>
<text x="198.7" y="95.1">5B2</text>
<text x="75.9" y="97.7">A6</text>
<text x="75.9" y="100.6">A7</text>
<text x="94.5" y="98">6B1</text>
<text x="94.5" y="100.9">7B1</text>
<text x="180.2" y="97.7">A6</text>
<text x="180.2" y="100.6">A7</text>
<text x="198.7" y="98">6B1</text>
<text x="198.7" y="100.9">7B1</text>
<text x="94.5" y="103.7">6B2</text>
<text x="94.5" y="106.6">7B2</text>
<text x="198.7" y="103.7">6B2</text>
<text x="198.7" y="106.6">7B2</text>
<text x="75.6" y="109.5">SEL</text>
<text x="179.9" y="109.5">SEL</text>
<text x="84" y="114.7">GND</text>
<text x="188.3" y="114.7">GND</text>
</g>
<g font-size="1.4" fill="#00f">
<text x="92.7" y="111.3">L : A=B1</text>
<text x="92.7" y="113">H: A=B2</text>
<text x="197" y="111.3">L : A=B1</text>
<text x="197" y="113">H: A=B2</text>
</g>
<g font-size="1.4">
<text x="185.1" y="177.7">Copyright (c) 2008 by Terasic Technologies Inc. Taiwan.</text>
<text x="185.1" y="179.7">All rights reserved.</text>
<text x="185.1" y="181.7">No part of this schematic design may be reproduced, duplicated, or used without the prior written permission of Terasic.</text>
</g>
</svg>
